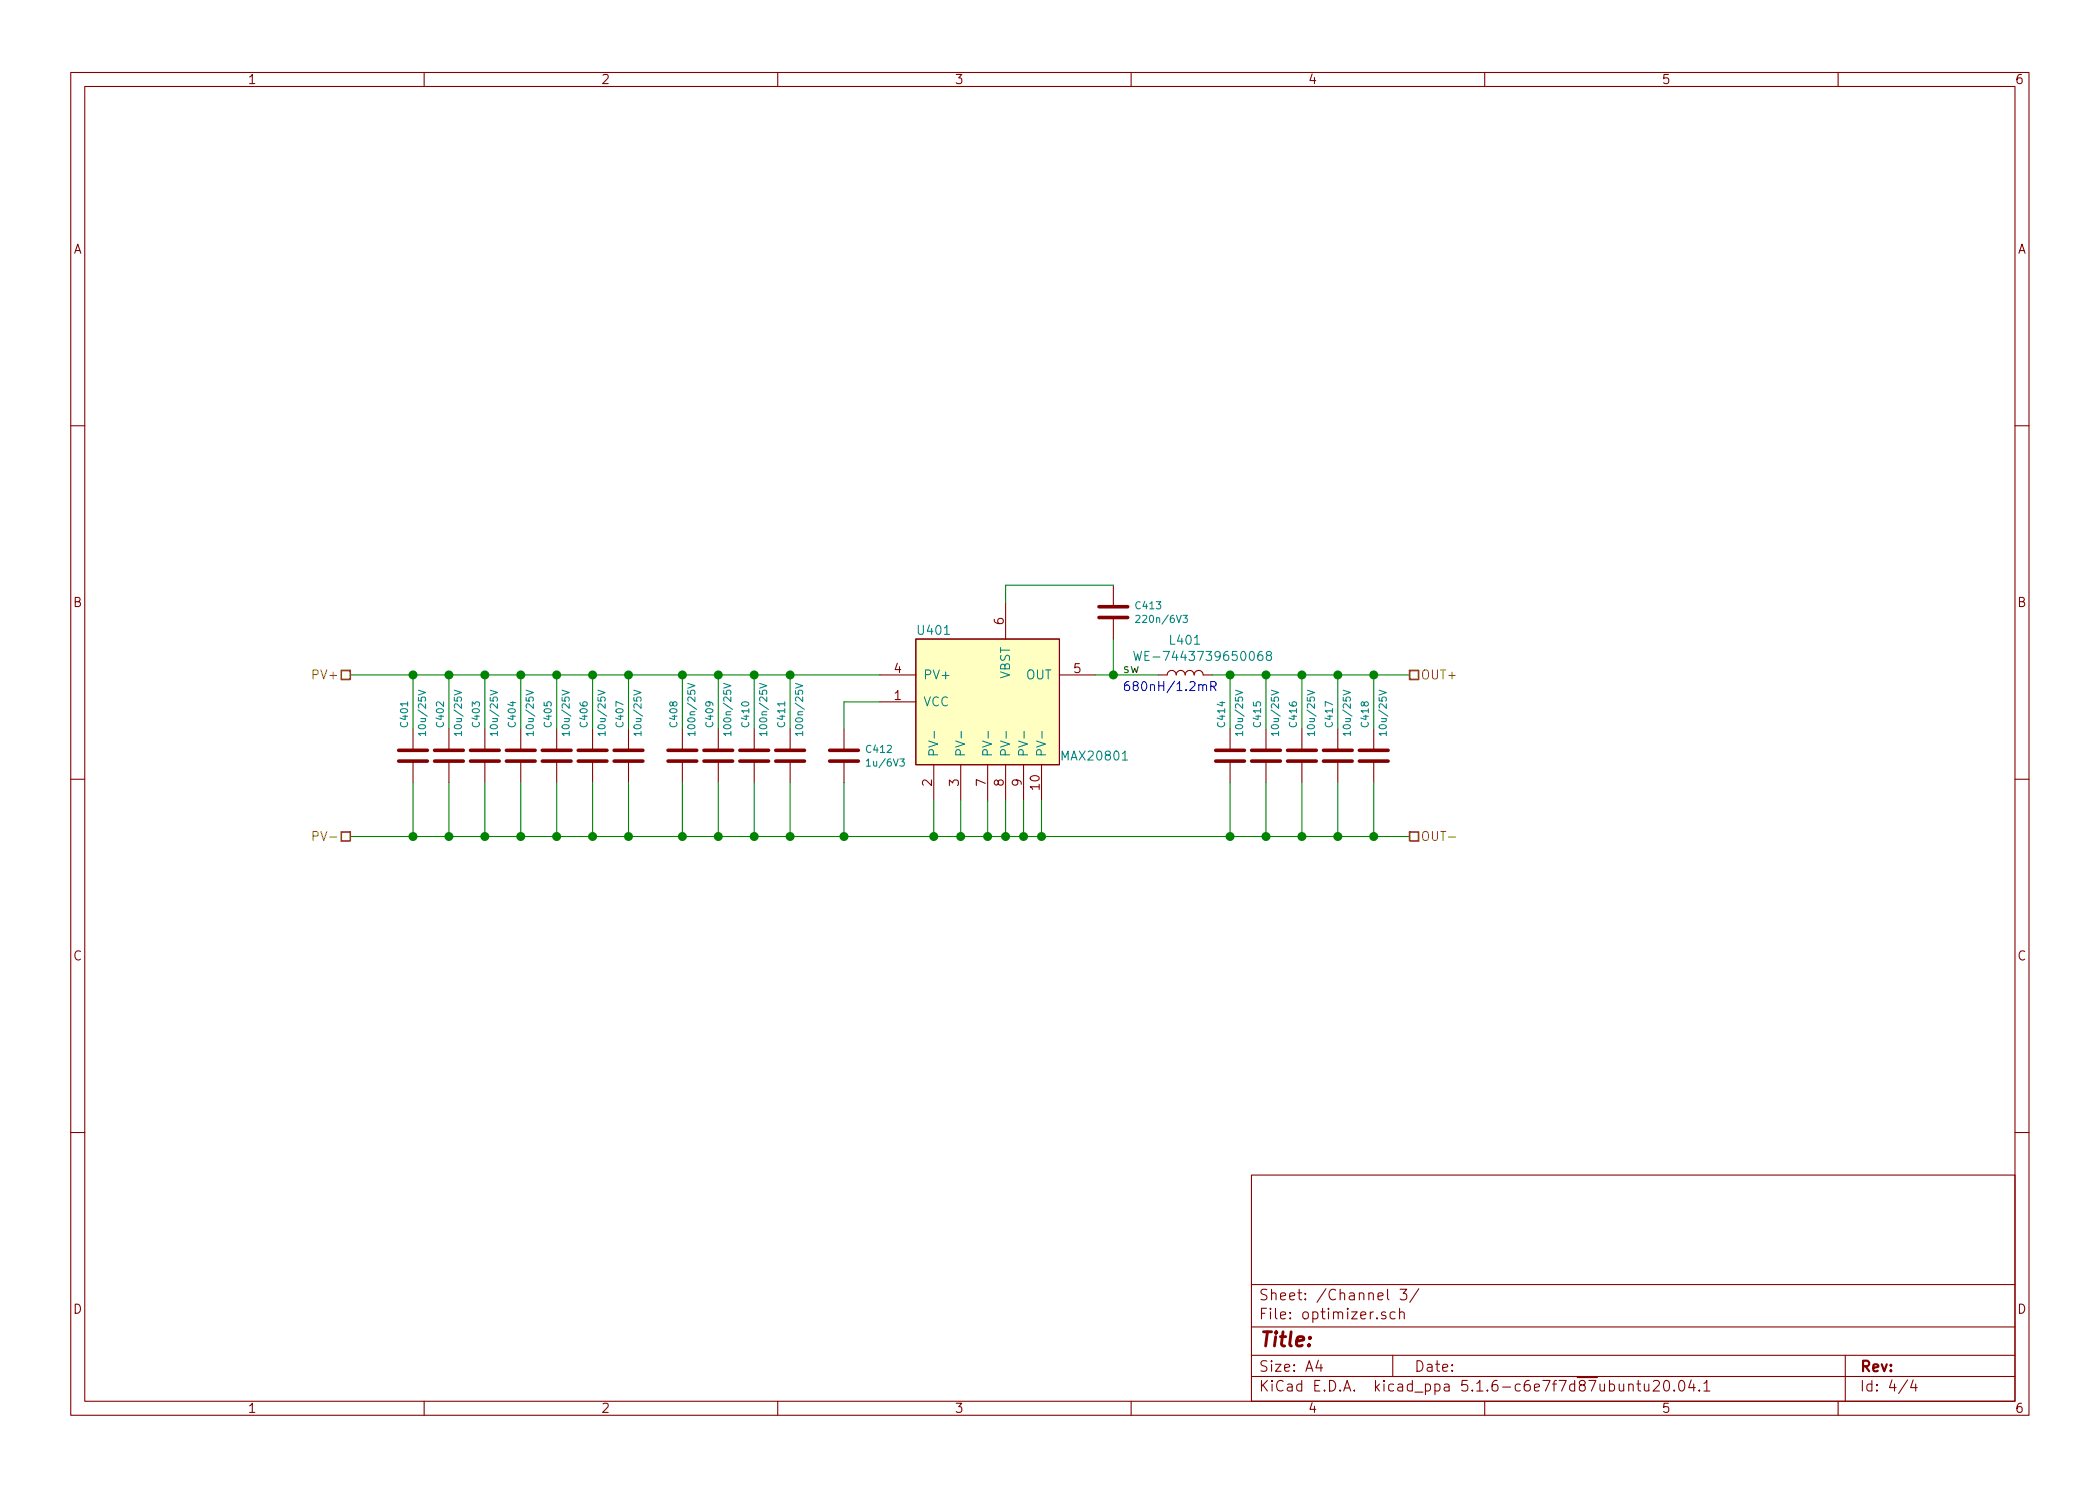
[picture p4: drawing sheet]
<svg xmlns="http://www.w3.org/2000/svg" width="297mm" height="210mm" viewBox="0 0 297 210" stroke-linecap="round" stroke-linejoin="round" font-family="sans-serif">
<g fill="none" stroke="#840000" stroke-width=".15">
<path d="M10 10.3h277v189.9h-277zM12 12.2h273v186.1h-273zM60 10.3v1.9M110 10.3v1.9M160 10.3v1.9M210 10.3v1.9M260 10.3v1.9M10 60.2h2M285 60.2h2M124.5 99.3h5M124.5 95.5h5M129.5 90.4h20.4v17.8h-20.4z"/>
<path d="M142.2 85.3v5.1M149.9 95.5h5M157.5 82.8v3M157.5 87.4v3M163.8 95.5h1.3a.63 .63 0 0 1 .6-.6 .63 .63 0 0 1 .7 .6 .63 .63 0 0 1 .6-.6 .63 .63 0 0 1 .6 .6 .63 .63 0 0 1 .7-.6 .63 .63 0 0 1 .6 .6 .63 .63 0 0 1 .6-.6 .63 .63 0 0 1 .7 .6h1.2M10 110.3h2M58.4 103.1v3.1M58.4 107.7v3M63.5 103.1v3.1M63.5 107.7v3M68.6 103.1v3.1M68.6 107.7v3"/>
<path d="M73.7 103.1v3.1M73.7 107.7v3M78.7 103.1v3.1M78.7 107.7v3M83.8 103.1v3.1M83.8 107.7v3M88.9 103.1v3.1M88.9 107.7v3M96.5 103.1v3.1M96.5 107.7v3M101.6 103.1v3.1M101.6 107.7v3"/>
<path d="M106.7 103.1v3.1M106.7 107.7v3M111.8 103.1v3.1M111.8 107.7v3M119.4 103.1v3.1M119.4 107.7v3M132.1 108.2v5.1M135.9 108.2v5.1M139.7 108.2v5.1M142.2 108.2v5.1M144.8 108.2v5.1M147.3 108.2v5.1"/>
<path d="M174 103.1v3.1M174 107.7v3M179.1 103.1v3.1M179.1 107.7v3M184.1 103.1v3.1M184.1 107.7v3M189.2 103.1v3.1M189.2 107.7v3M194.3 103.1v3.1M194.3 107.7v3M285 110.3h2M10 160.2h2"/>
<path d="M177 166.3h108v32h-108zM285 160.2h2M60 198.3v1.9M110 198.3v1.9M160 198.3v1.9M177 194.8h108M177 191.8h108M177 187.8h108M177 181.8h108M186.5 192.5l-.4 1h1M186.8 193v1M196 185.7a.37 .37 0 0 0-.6 .1v.1a.54 .54 0 0 0 .6 .3l.1 .1-.1 .2-.2 .1-.4-.1"/>
<path d="M196.3 182.4v1.3l.2 .2M197 191.8v3M197.3 185.7a.48 .48 0 0 0-.6 0l-.1 .2 .1 .6a.48 .48 0 0 0 .6 0M198 185.7a.41 .41 0 0 1 .6 .1v.8M198 185.1v1.5M198 182.4h1l-.5 .6a.39 .39 0 0 1 .5 .3v.3l-.2 .2-.5 .1-.3-.1M200.7 182.3l-1.3 2M210 198.3v1.9M230.4 196a.38 .38 0 0 1 .6 0v.8M230.4 195.8v1M231.5 195.8h.6M231.7 195.3v1.3l.1 .1 .3 .1"/>
<path d="M232.6 195.8l.1 .9a.4 .4 0 0 0 .5 0M233.2 195.8v1M233.9 195.5l.2-.2 .5 .1a.4 .4 0 0 1 0 .6l-.8 .8h.9M235.4 195.5a.37 .37 0 0 1 .4-.2 .37 .37 0 0 1 .3 .3v.3a.72 .72 0 0 1-.3 .9l-.4-.1a1.41 1.41 0 0 1 0-1.2zM236.8 196.7h.1l-.1 .1-.1-.1h.1v.1M237.6 195.4a.36 .36 0 0 1 .6 .2 .77 .77 0 0 1-.4 1.2 1 1 0 0 1-.2-1.4zM239.2 195.2l-.3 1.1h.9M239.6 195.8v1M240.4 196.7v.1l-.1-.1h.1v.1M241 195.8l.4-.5v1.5M241 196.8h.9M260 198.3v1.9"/>
<path d="M261 191.8v6.5M269.8 195.2l-1.2 2M270.6 195.2l-.3 1.1h.9M271 195.8v1"/>
</g>
<g fill="none" stroke="#840000" stroke-width=".51">
<path d="M155.4 87.4h4.1M155.4 85.8h4.1M56.4 107.7h4.1M56.4 106.2h4.1M61.5 107.7h4M61.5 106.2h4M66.5 107.7h4.1M66.5 106.2h4.1M71.6 107.7h4.1M71.6 106.2h4.1M76.7 107.7h4.1M76.7 106.2h4.1"/>
<path d="M81.8 107.7h4.1M81.8 106.2h4.1M86.9 107.7h4M86.9 106.2h4M94.5 107.7h4.1M94.5 106.2h4.1M99.6 107.7h4M99.6 106.2h4M104.6 107.7h4.1M104.6 106.2h4.1M109.7 107.7h4.1M109.7 106.2h4.1"/>
<path d="M117.3 107.7h4.1M117.3 106.2h4.1M172 107.7h4M172 106.2h4M177 107.7h4.1M177 106.2h4.1M182.1 107.7h4.1M182.1 106.2h4.1M187.2 107.7h4.1M187.2 106.2h4.1M192.3 107.7h4M192.3 106.2h4"/>
</g>
<g fill="none" stroke="#008484" stroke-width=".15">
<path d="M59.2 97.7l1 .3-1 .3M64.3 97.7l1 .3-1 .3M69.3 97.7l1.1 .3-1.1 .3M74.4 97.7l1 .3-1 .3M79.5 97.7l1 .3-1 .3M84.6 97.7l1 .3-1 .3M89.7 97.7l1 .3-1 .3M97.3 96.7l1 .3-1 .4M102.4 96.7l1 .3-1 .4M107.4 96.7l1.1 .3-1.1 .4M112.5 96.7l1 .3-1 .4M160.4 92.2l.3 1.2 .2-.9 .3 .9 .3-1.2"/>
<path d="M160.7 87.1h.3h.2v.2l-.6 .8h.6M167.3 87.1h.6l-.3 .3 .3 .1v.1v.4l-.4 .1-.2-.1M174.8 97.7l1 .3-1 .3M179.4 92.7l-.2-.1v-.3a.4 .4 0 0 1 .7 .1l-.3 .3-.4 .1-.1 .4 .1 .2h.4l.3-.2v-.2l-.3-.3M179.8 97.7l1 .3-1 .3M184.9 97.7l1 .3-1 .3M190 97.7l1 .3-1 .3M195.1 97.7l1 .3-1 .3M60.2 103.8h-1l.3 .3M60.2 103.5v.6M65.3 103.8h-1l.2 .3M65.3 103.5v.6"/>
<path d="M70.4 103.8h-1.1l.3 .3M70.4 103.5v.6M75.4 103.8h-1l.3 .3M75.4 103.5v.6M80.5 103.8h-1l.3 .3M80.5 103.5v.6M85.6 103.8h-1l.3 .3M85.6 103.5v.6M90.7 103.8h-1l.2 .3M90.7 103.5v.6M98.3 103.8h-1l.3 .3M98.3 103.5v.6"/>
<path d="M103.4 103.8h-1l.2 .3M103.4 103.5v.6M108.5 103.8h-1.1l.3 .3M108.5 103.5v.6M113.5 103.8h-1l.3 .3M113.5 103.5v.6M122.6 107.7l.2-.3v1M122.6 108.4h.5M127.3 107.4h.6l-.3 .4h.1l.2 .1v.4l-.2 .1-.4-.1M132.2 103.5v.9M136 103.5v.9M139.8 103.5v.9"/>
<path d="M142.3 103.5v.9M144.9 103.5v.9M147.4 103.5v.9M158.7 107.5h.8M175.8 103.8h-1l.2 .3M175.8 103.5v.6M180.8 103.8h-1l.3 .3M180.8 103.5v.6M185.9 103.8h-1l.3 .3M185.9 103.5v.6M191 103.8h-1l.3 .3M191 103.5v.6"/>
<path d="M196.1 103.8h-1l.3 .3M196.1 103.5v.6"/>
</g>
<path d="M129.5 90.4h20.4v17.8h-20.4z" fill="#ffffc2" stroke="#ffffc2" stroke-width=".14"/>
<g fill="none" stroke="#008400" stroke-width=".15">
<path d="M49.5 95.5h75M58.4 95.5v7.6M63.5 95.5v7.6M68.6 95.5v7.6M73.7 95.5v7.6M78.7 95.5v7.6M83.8 95.5v7.6M88.9 95.5v7.6M96.5 95.5v7.6M101.6 95.5v7.6M106.7 95.5v7.6M111.8 95.5v7.6"/>
<path d="M124.5 99.3h-5.1v3.8M154.9 95.5h8.9M157.5 82.8h-15.3v2.5M157.5 90.4v5.1M171.4 95.5h28M174 95.5v7.6M179.1 95.5v7.6M184.1 95.5v7.6M189.2 95.5v7.6M194.3 95.5v7.6M49.5 118.4h149.9M58.4 110.7v7.7"/>
<path d="M63.5 110.7v7.7M68.6 110.7v7.7M73.7 110.7v7.7M78.7 110.7v7.7M83.8 110.7v7.7M88.9 110.7v7.7M96.5 110.7v7.7M101.6 110.7v7.7M106.7 110.7v7.7M111.8 110.7v7.7M119.4 110.7v7.7M132.1 113.3v5.1"/>
<path d="M135.9 113.3v5.1M139.7 113.3v5.1M142.2 113.3v5.1M144.8 113.3v5.1M147.3 113.3v5.1M174 110.7v7.7M179.1 110.7v7.7M184.1 110.7v7.7M189.2 110.7v7.7M194.3 110.7v7.7"/>
</g>
<path d="M44.3 118.3h.5l.2-.1v-.4l-.2-.2h-.5v1.3M204.9 118.4h1" fill="none" stroke="#848400" stroke-width=".15"/>
<path d="M48.3 94.9h1.2v1.2h-1.2zM199.4 94.9h1.3v1.2h-1.3zM48.3 117.7h1.2v1.3h-1.2zM199.4 117.7h1.3v1.3h-1.3z" fill="none" stroke="#848400" stroke-width=".25"/>
<path d="M170.1 97a.31 .31 0 0 1 .5-.1l.1 .8M171.3 97.1l.6-.1a.34 .34 0 0 0 .1-.3 .34 .34 0 0 0-.2-.3h-.5v1.3M171.6 97.1l.4 .6" fill="none" stroke="#0000c2" stroke-width=".15"/>
<g fill="#008400" stroke="#008400" stroke-width=".25">
<circle cx="88.9" cy="95.5" r=".51"/>
<circle cx="106.7" cy="95.5" r=".51"/>
<circle cx="139.7" cy="118.4" r=".51"/>
<circle cx="101.6" cy="118.4" r=".51"/>
<circle cx="147.3" cy="118.4" r=".51"/>
<circle cx="101.6" cy="95.5" r=".51"/>
<circle cx="135.9" cy="118.4" r=".51"/>
<circle cx="96.5" cy="118.4" r=".51"/>
<circle cx="96.5" cy="95.5" r=".51"/>
<circle cx="132.1" cy="118.4" r=".51"/>
<circle cx="88.9" cy="118.4" r=".51"/>
<circle cx="174" cy="95.5" r=".51"/>
<circle cx="83.8" cy="118.4" r=".51"/>
<circle cx="83.8" cy="95.5" r=".51"/>
<circle cx="68.6" cy="95.5" r=".51"/>
<circle cx="78.7" cy="118.4" r=".51"/>
<circle cx="78.7" cy="95.5" r=".51"/>
<circle cx="68.6" cy="118.4" r=".51"/>
<circle cx="73.7" cy="118.4" r=".51"/>
<circle cx="73.7" cy="95.5" r=".51"/>
<circle cx="58.4" cy="95.5" r=".51"/>
<circle cx="184.2" cy="118.4" r=".51"/>
<circle cx="119.4" cy="118.4" r=".51"/>
<circle cx="189.2" cy="95.5" r=".51"/>
<circle cx="111.8" cy="95.5" r=".51"/>
<circle cx="189.2" cy="118.4" r=".51"/>
<circle cx="157.5" cy="95.5" r=".51"/>
<circle cx="194.3" cy="95.5" r=".51"/>
<circle cx="194.3" cy="118.4" r=".51"/>
<circle cx="111.8" cy="118.4" r=".51"/>
<circle cx="184.2" cy="95.5" r=".51"/>
<circle cx="63.5" cy="95.5" r=".51"/>
<circle cx="144.8" cy="118.4" r=".51"/>
<circle cx="63.5" cy="118.4" r=".51"/>
<circle cx="174" cy="118.4" r=".51"/>
<circle cx="58.4" cy="118.4" r=".51"/>
<circle cx="179.1" cy="118.4" r=".51"/>
<circle cx="142.2" cy="118.4" r=".51"/>
<circle cx="179.1" cy="95.5" r=".51"/>
<circle cx="106.7" cy="118.4" r=".51"/>
</g>
<text font-size="2.8" fill="#840000" x="178" y="190.5">Title:</text>
<g font-size="2.1" fill="#840000">
<text x="178" y="184">Sheet: /Channel 3/</text>
<text x="178" y="186.7">File: optimizer.sch</text>
<text x="178" y="196.9">KiCad E.D.A. kicad_ppa 5.1.6-c6e7f7d87ubuntu20.04.1</text>
<text x="178" y="194.1">Size: A4</text>
<text x="200" y="194.1">Date:</text>
<text x="263" y="194.1">Rev:</text>
<text x="263" y="196.9">Id: 4/4</text>
</g>
<g font-size="1.8" fill="#840000">
<text x="35" y="11.9">1</text>
<text x="85" y="11.9">2</text>
<text x="135" y="11.9">3</text>
<text x="185" y="11.9">4</text>
<text x="235" y="11.9">5</text>
<text x="285" y="11.9">6</text>
<text x="10.4" y="35.9">A</text>
<text x="285.4" y="35.9">A</text>
<text x="10.4" y="85.9">B</text>
<text x="142" y="88.4" transform="rotate(-90 142 88.4)">6</text>
<text x="285.4" y="85.9">B</text>
<text x="126.5" y="95.2">4</text>
<text x="151.9" y="95.2">5</text>
<text x="126.5" y="99.1">1</text>
<text x="131.8" y="111.2" transform="rotate(-90 131.8 111.2)">2</text>
<text x="135.6" y="111.2" transform="rotate(-90 135.6 111.2)">3</text>
<text x="139.4" y="111.2" transform="rotate(-90 139.4 111.2)">7</text>
<text x="142" y="111.2" transform="rotate(-90 142 111.2)">8</text>
<text x="144.5" y="111.2" transform="rotate(-90 144.5 111.2)">9</text>
<text x="147.1" y="111.7" transform="rotate(-90 147.1 111.7)">10</text>
<text x="10.4" y="135.9">C</text>
<text x="285.4" y="135.9">C</text>
<text x="10.4" y="185.9">D</text>
<text x="285.4" y="185.9">D</text>
<text x="35" y="199.9">1</text>
<text x="85" y="199.9">2</text>
<text x="135" y="199.9">3</text>
<text x="185" y="199.9">4</text>
<text x="235" y="199.9">5</text>
<text x="285" y="199.9">6</text>
</g>
<g font-size="1.8" fill="#008484">
<text x="130" y="89.8">U401</text>
<text x="162.1" y="93.5">WE-7443739650068</text>
<text x="165.6" y="91.2">L401</text>
<text x="130.6" y="99.9">VCC</text>
<text x="130.6" y="96.1">PV+</text>
<text x="142.9" y="96.2" transform="rotate(-90 142.9 96.2)">VBST</text>
<text x="145.1" y="96.1">OUT</text>
<text x="132.7" y="107.2" transform="rotate(-90 132.7 107.2)">PV-</text>
<text x="136.5" y="107.2" transform="rotate(-90 136.5 107.2)">PV-</text>
<text x="140.3" y="107.2" transform="rotate(-90 140.3 107.2)">PV-</text>
<text x="142.9" y="107.2" transform="rotate(-90 142.9 107.2)">PV-</text>
<text x="145.4" y="107.2" transform="rotate(-90 145.4 107.2)">PV-</text>
<text x="148" y="107.2" transform="rotate(-90 148 107.2)">PV-</text>
<text x="150.4" y="107.6">MAX20801</text>
</g>
<text font-size="1.8" x="158.7" y="95.2">sw</text>
<g font-size="1.8" fill="#848400">
<text x="44.6" y="96.1">PV+</text>
<text x="200.9" y="96.1">OUT+</text>
<text x="45.1" y="119">PV-</text>
<text x="200.9" y="119">OUT-</text>
</g>
<text font-size="1.8" fill="#0000c2" x="158.7" y="97.8">680nH/1.2mR</text>
<g font-size="1.4" fill="#008484">
<text x="160.8" y="86.2">C413</text>
<text x="161.2" y="88.1">220n/6V3</text>
<text x="57.7" y="102.8" transform="rotate(-90 57.7 102.8)">C401</text>
<text x="60.2" y="103.6" transform="rotate(-90 60.2 103.6)">10u/25V</text>
<text x="62.8" y="102.8" transform="rotate(-90 62.8 102.8)">C402</text>
<text x="65.3" y="103.6" transform="rotate(-90 65.3 103.6)">10u/25V</text>
<text x="67.9" y="102.8" transform="rotate(-90 67.9 102.8)">C403</text>
<text x="70.4" y="103.6" transform="rotate(-90 70.4 103.6)">10u/25V</text>
<text x="72.9" y="102.8" transform="rotate(-90 72.9 102.8)">C404</text>
<text x="75.5" y="103.6" transform="rotate(-90 75.5 103.6)">10u/25V</text>
<text x="78" y="102.8" transform="rotate(-90 78 102.8)">C405</text>
<text x="80.6" y="103.6" transform="rotate(-90 80.6 103.6)">10u/25V</text>
<text x="83.1" y="102.8" transform="rotate(-90 83.1 102.8)">C406</text>
<text x="85.6" y="103.6" transform="rotate(-90 85.6 103.6)">10u/25V</text>
<text x="88.2" y="102.8" transform="rotate(-90 88.2 102.8)">C407</text>
<text x="90.7" y="103.6" transform="rotate(-90 90.7 103.6)">10u/25V</text>
<text x="95.8" y="102.8" transform="rotate(-90 95.8 102.8)">C408</text>
<text x="98.3" y="103.5" transform="rotate(-90 98.3 103.5)">100n/25V</text>
<text x="100.9" y="102.8" transform="rotate(-90 100.9 102.8)">C409</text>
<text x="103.4" y="103.5" transform="rotate(-90 103.4 103.5)">100n/25V</text>
<text x="106" y="102.8" transform="rotate(-90 106 102.8)">C410</text>
<text x="108.5" y="103.5" transform="rotate(-90 108.5 103.5)">100n/25V</text>
<text x="111" y="102.8" transform="rotate(-90 111 102.8)">C411</text>
<text x="113.6" y="103.5" transform="rotate(-90 113.6 103.5)">100n/25V</text>
<text x="122.7" y="106.5">C412</text>
<text x="173.3" y="102.8" transform="rotate(-90 173.3 102.8)">C414</text>
<text x="175.8" y="103.6" transform="rotate(-90 175.8 103.6)">10u/25V</text>
<text x="178.4" y="102.8" transform="rotate(-90 178.4 102.8)">C415</text>
<text x="180.9" y="103.6" transform="rotate(-90 180.9 103.6)">10u/25V</text>
<text x="183.4" y="102.8" transform="rotate(-90 183.4 102.8)">C416</text>
<text x="186" y="103.6" transform="rotate(-90 186 103.6)">10u/25V</text>
<text x="188.5" y="102.8" transform="rotate(-90 188.5 102.8)">C417</text>
<text x="191.1" y="103.6" transform="rotate(-90 191.1 103.6)">10u/25V</text>
<text x="193.6" y="102.8" transform="rotate(-90 193.6 102.8)">C418</text>
<text x="196.1" y="103.6" transform="rotate(-90 196.1 103.6)">10u/25V</text>
<text x="123" y="108.5">1u/6V3</text>
</g>
</svg>
